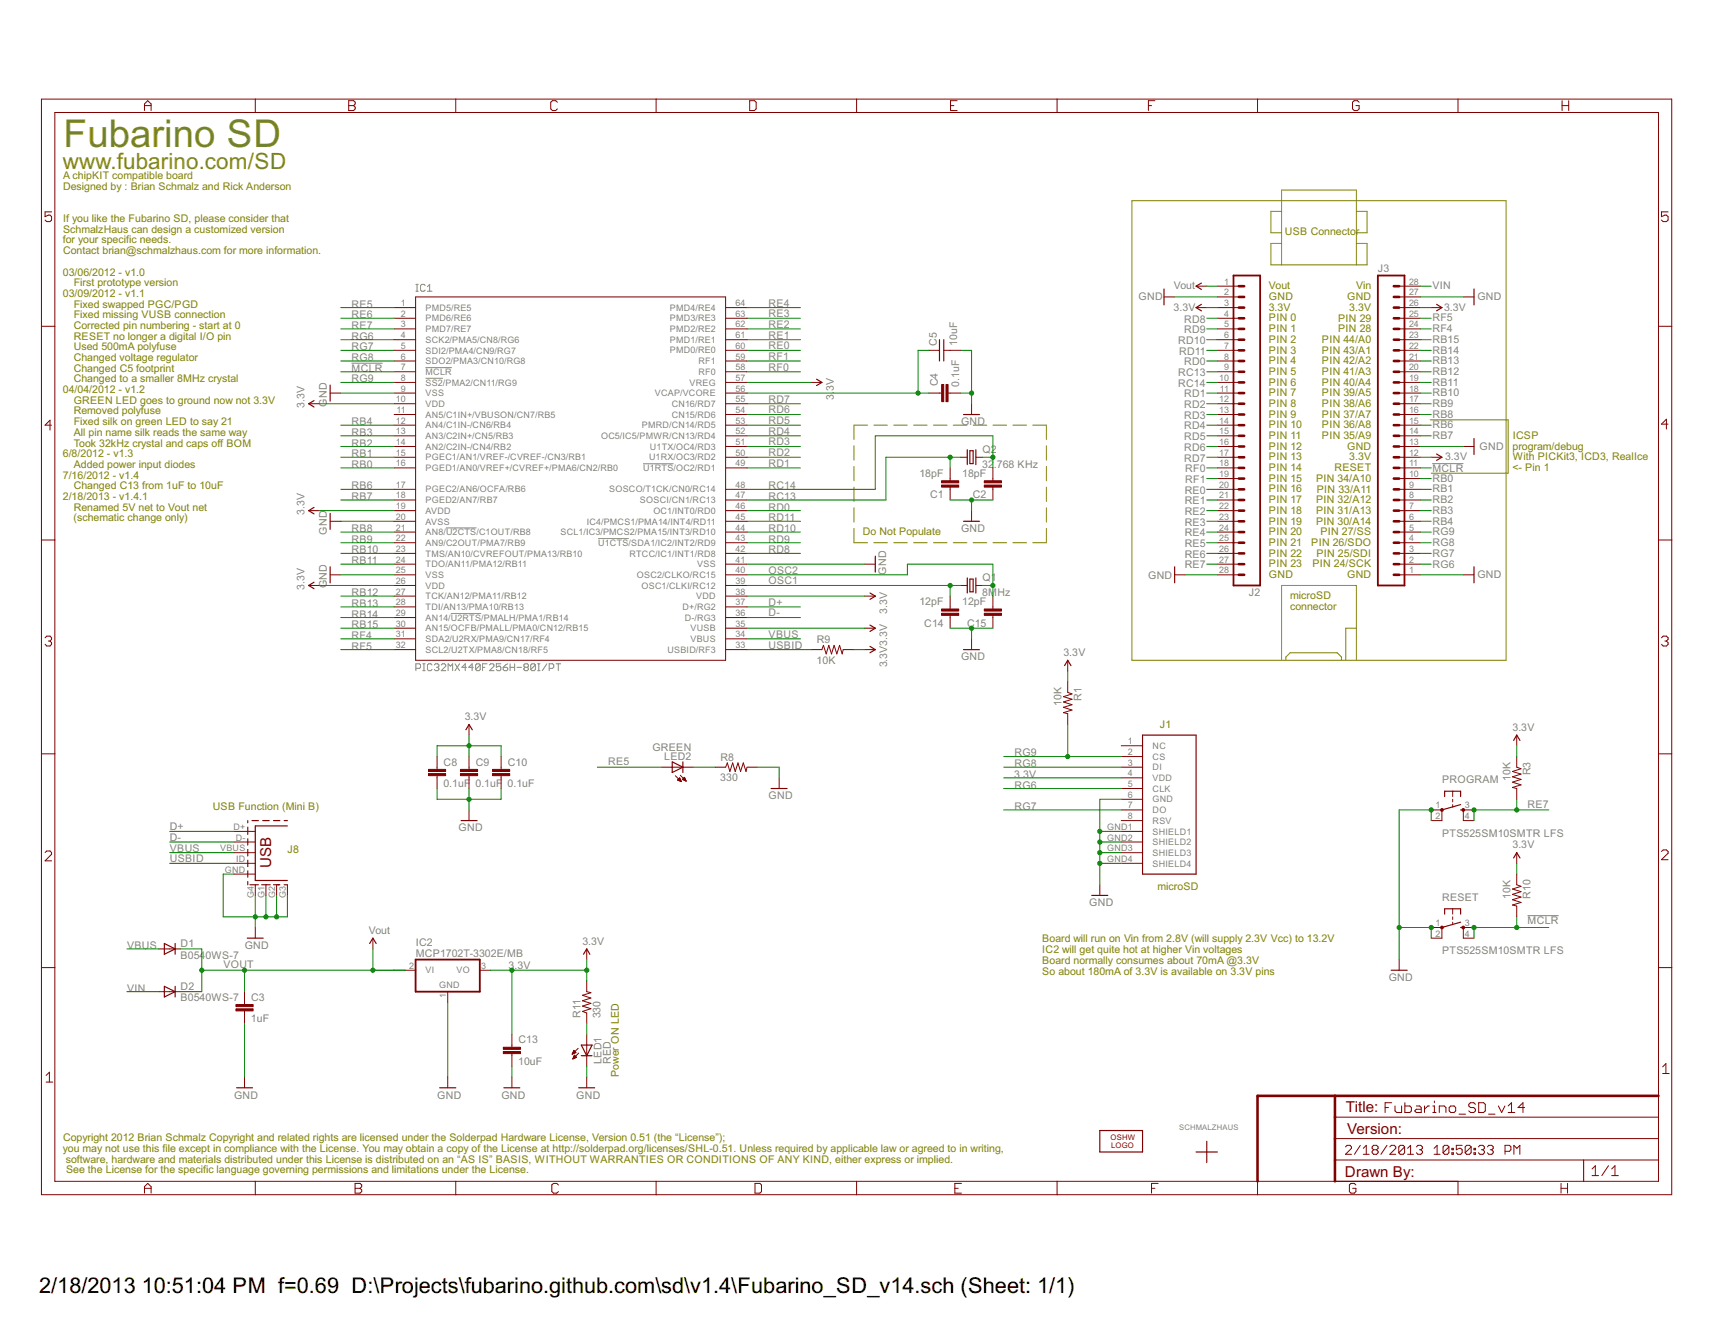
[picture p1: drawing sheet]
<svg xmlns="http://www.w3.org/2000/svg" width="279mm" height="216mm" viewBox="0 0 279 216" stroke-linecap="round" stroke-linejoin="round" font-family="sans-serif">
<g fill="none" stroke="#808000" stroke-width=".16">
<path d="M184.4 32.7h61v74.9h-61zM208.8 34.4h-1.7v3.5h1.7M208.8 39.7h-1.7v3.5h15.6v-3.5h-1.7M221 34.4h1.7v3.5h-1.7M208.8 43.2v-12.2h12.2v12.2M139.1 72.6v2.4M139.1 76v2.3M139.1 79.4v2.3M141.3 69.3h-2.2v2.3M142.4 69.3h2.2M145.6 69.3h2.2M148.8 69.3h2.2"/>
<path d="M152.1 69.3h2.2M155.3 69.3h2.2M158.5 69.3h2.3M161.8 69.3h2.2M165 69.3h2.2M168.3 69.3h2.2v2.3M170.5 72.6v2.4M170.5 76v2.3M170.5 79.4v2.3M233 68.4h12.7v8.7h-12.5M139.1 86.1v2.3h2.2M139.1 82.7v2.4"/>
<path d="M142.4 88.4h2.2M145.6 88.4h2.2M148.8 88.4h2.2M152.1 88.4h2.2M155.3 88.4h2.2M158.5 88.4h2.3M161.8 88.4h2.2M165 88.4h2.2M170.5 82.7v2.4M170.5 86.1v2.3h-2.2M208.8 107.6v-12.2h12.2v12.2M209.5 107.6v-.5l.7-.7h7.6l.7 .7v.5"/>
<path d="M221 102.4h-1.8v5.2"/>
</g>
<g fill="none" stroke="#808080" stroke-width=".16">
<path d="M57.3 59.2h5M67.8 47.5h.3M67.8 46.3h.3M67.9 46.3v1.2M69.3 46.5l-.2-.2h-.4l-.2 .2v.8l.2 .2h.4l.2-.2M69.3 59.9h4.3M69.6 47.5h.8M69.6 46.7l.4-.4v1.2M69.3 61.6h2.9M104.8 75.6h4.9M233.3 75.5h5.1M72.6 86h5"/>
<path d="M73.4 100h5M97.5 87.8h4.9M67.8 108.9h.5l.2-.2v-.3l-.2-.2h-.5v1.1M68.9 108.2h.4M68.9 109.3h.4M69.1 108.2v1.1M70.4 108.4l-.2-.2h-.4l-.2 .2v.7l.2 .2h.4l.2-.2M70.8 108.4l.2-.2h.3l.2 .2v.1l-.2 .2M71.1 108.7h.2M71.3 108.7l.2 .2v.2l-.2 .2h-.3l-.2-.2M71.9 108.4l.2-.2h.3l.2 .2v.1l-.7 .8h.7M73 109.3v-1.1l.4 .3 .3-.3v1.1"/>
<path d="M74.1 108.2l.8 1.1M74.9 108.2l-.8 1.1M76 108.7h-.8l.6-.5v1.1M77.1 108.7h-.7l.5-.5v1.1M78.2 108.4l-.2-.2h-.3l-.2 .2v.7M78.2 108.4v.7l-.2 .2h-.3l-.2-.2M78.2 108.4l-.7 .7M78.6 108.7h.4M79.4 108.2h-.8v1.1M79.7 108.4l.2-.2h.4l.2 .2v.1l-.8 .8h.8M81.6 108.2h-.7v.5l.3-.2h.2l.2 .2v.4l-.2 .2h-.4l-.1-.2M82 108.7h.5l.2 .4-.2 .2h-.3l-.2-.2z"/>
<path d="M82.7 108.2l-.7 .5M83.1 108.7h.7M83.1 108.2v1.1M83.8 108.2v1.1M84.2 108.7h.8M85.5 108.7l-.2-.2v-.1l.2-.2h.4l.2 .2-.2 .3M85.5 108.7l-.2 .2v.2l.2 .2h.4l.2-.2-.2-.4M85.5 108.7h.4M87.2 108.4l-.2-.2h-.3l-.2 .2v.7M87.2 108.4v.7l-.2 .2h-.3l-.2-.2M87.2 108.4l-.7 .7M87.6 108.2h.4"/>
<path d="M87.6 109.3h.4M87.8 108.2v1.1M89.1 108.2l-.8 1.1M89.5 108.9h.5l.2-.2v-.3l-.2-.2h-.5v1.1M90.6 108.2h.7M91 108.2v1.1M248.9 149.2h5"/>
</g>
<g fill="none" stroke="#800000" stroke-width=".19">
<path d="M153.1 55.4v3.4M153.8 55.4v3.4M189.6 47.1v2.6M195.7 49.6l-.8 .5 .8 .6M195.7 46.1l-.8 .5 .8 .6M234 49.6l.9 .5-.9 .6M240.1 47.1v2.6M51.2 65.3l-.9 .5 .9 .5M53.8 62.7v2.7M133 61.8l.9 .5-.9 .5M157 67.5h2.6M157.6 73.3v2.4"/>
<path d="M158 73.4h.5v2.1h-.5zM159 73.3v2.4M234 74l.9 .5-.9 .5M240.1 71.5v2.6M51.2 94.9l-.9 .5 .9 .5M51.2 82.7l-.9 .5 .9 .5M53.8 83.7v2.6M53.8 92.4v2.6M141.7 96.6l.9 .5-.9 .6M142.6 90.6v2.6M157 84.9h2.6M157.6 94.2v2.4"/>
<path d="M158 94.4h.5v2h-.5zM159 94.2v2.4M191.4 92.4v2.6M240.1 92.4v2.6M75.9 118.9l.5-.9 .5 .9M141.7 105.3l.9 .6-.9 .5M141.7 101.9l.9 .5-.9 .5M157 105.9h2.6M173.4 108.5l.5-.9 .6 .9M186.1 119.8h8.8v22.6h-8.8zM40.4 133.7v.4M40.4 134.8v1.2"/>
<path d="M40.4 136.7v1M40.4 138.4v1.1M41.1 133.7h1M42.8 133.7h1.1M44.6 133.7h1M46.3 133.7h.5M46.8 134.6h-5.2v8.9h5.2M75.1 133.7h2.6M109.5 124.1l1.8 .9-1.8 .9zM111.3 124.1v1.8M125.6 128.5h2.6M235.4 129.8v-.9h2.6v.9"/>
<path d="M238 132h.4M238 131.1l-3.1 .9M246.6 139.8l.5-.9 .5 .9M246.6 120.6l.5-.8 .5 .8M26.8 153.7l1.7 .9-1.7 .9zM28.5 153.7v1.8M40.3 152.9h2.6M40.4 140.2v1M40.4 141.9v1M40.4 143.6v.6M40.7 144.2h1.4M42.6 144.2h1.4"/>
<path d="M44.6 144.2h1M46.3 144.2h.5M60.2 153.7l.5-.8 .6 .8M95.1 155.5l.5-.9 .5 .9M177.9 145.9h2.6M226.6 158.1h2.7M235.4 148.9v-.8h2.6v.8M238 151.1h.4M238 150.3l-3.1 .8M26.8 160.7l1.7 .9-1.7 .9zM28.5 160.7v1.8M38.5 177.2h2.6"/>
<path d="M71.6 177.2h2.7M82.1 177.2h2.6M94.3 177.2h2.6M94.7 170.3h1.8l-.9 1.7zM94.7 172h1.8M179.2 184.2h6.9v3.5h-6.9zM194.9 187.7h3.4M196.6 186v3.4"/>
</g>
<g fill="none" stroke="#800000" stroke-width=".16">
<path d="M6.8 16.2h265.6v178.5h-265.6zM8.9 18.3h261.3v174.2h-261.3zM23.5 18v-1.1l.6-.5 .5 .5v1.1M23.5 17.2h1.1M41.6 16.2v2.1M56.8 17.2h.8M56.8 16.4h.8l.3 .3v.2l-.3 .3 .3 .3v.2l-.3 .3h-.8zM74.3 16.2v2.1M90.8 16.7l-.3-.3h-.5l-.3 .3v1l.3 .3h.5l.3-.3M106.9 16.2v2.1M122.1 16.4h.8l.3 .3v1l-.3 .3h-.8zM139.6 16.2v2.1"/>
<path d="M154.9 17.2h.5M155.9 16.4h-1v1.6h1M172.2 16.2v2.1M187.1 17.2h.5M188.2 16.4h-1.1v1.6M204.9 16.2v2.1M221.4 16.7l-.3-.3h-.5l-.3 .3v1l.3 .3h.5l.3-.3v-.5h-.5M237.5 16.2v2.1M254.5 16.4v1.6M254.5 17.2h1.1M255.6 16.4v1.6M8.4 34.5h-1.1v.8l.6-.2h.2l.3 .2v.6l-.3 .2h-.5l-.3-.2"/>
<path d="M271.8 34.5h-1.1v.8l.8-.2 .3 .2v.6l-.3 .2h-.5l-.3-.2M6.8 53.2h2.1M64.2 50.1h3.5M64.2 51.9h3.5M64.2 53.6h3.5M64.2 55.4h3.5M64.2 57.1h3.5M64.2 58.8h3.5M67.7 48.4h50.5v59.2h-50.5zM118.2 50.1h3.5M118.2 51.9h3.5M118.2 53.6h3.5"/>
<path d="M118.2 55.4h3.5M118.2 57.1h3.5M118.2 58.8h3.5M151.3 57.1h1.8M153.8 57.1h2.7M189.6 48.4h1.8M194.9 50.1h1.7M194.9 46.6h1.7M198.3 48.4h3.5M198.3 50.1h3.5M198.3 46.6h3.5M198.3 51.9h3.5"/>
<path d="M198.3 53.6h3.5M198.3 55.4h3.5M198.3 57.1h3.5M198.3 58.8h3.5M227.9 48.4h3.5M227.9 50.1h3.5M227.9 46.6h3.5M227.9 51.9h3.5M227.9 53.6h3.5M227.9 55.4h3.5M227.9 57.1h3.5M227.9 58.8h3.5"/>
<path d="M233.2 50.1h1.7M238.4 48.4h1.7M270.2 53.2h2.2M8.4 69.3h-1.1l.8-.8v1.6M50.3 65.8h1.7M53.8 64.1h1.7M64.2 62.3h3.5M64.2 64.1h3.5M64.2 69.3h3.5M64.2 60.6h3.5M64.2 65.8h3.5M64.2 67.5h3.5"/>
<path d="M64.2 71h3.5M64.2 72.7h3.5M64.2 74.5h3.5M64.2 76.2h3.5M64.2 79.7h3.5M118.2 62.3h3.5M118.2 64.1h3.5M118.2 69.3h3.5M118.2 60.6h3.5M118.2 65.8h3.5M118.2 67.5h3.5M118.2 71h3.5"/>
<path d="M118.2 72.7h3.5M118.2 74.5h3.5M118.2 76.2h3.5M118.2 79.7h3.5M132.1 62.3h1.8M151.3 64.1h2.1M154.5 64.1h2M154.8 76.2v2.1M154.8 79.4v2.1M156.5 74.5h1.1M158.3 65.8v1.7M159 74.5h1"/>
<path d="M161.8 76.2v2.1M161.8 79.4v2.1M198.3 62.3h3.5M198.3 64.1h3.5M198.3 69.3h3.5M198.3 60.6h3.5M198.3 65.8h3.5M198.3 67.5h3.5M198.3 71h3.5M198.3 72.7h3.5M198.3 74.5h3.5M198.3 76.2h3.5"/>
<path d="M198.3 79.7h3.5M198.3 78h3.5M227.9 62.3h3.5M227.9 64.1h3.5M227.9 69.3h3.5M227.9 60.6h3.5M227.9 65.8h3.5M227.9 67.5h3.5M227.9 71h3.5M227.9 72.7h3.5M227.9 74.5h3.5M227.9 76.2h3.5"/>
<path d="M227.9 79.7h3.5M227.9 78h3.5M233.2 74.5h1.7M238.4 72.7h1.7M271.8 69.1h-1.1l.8-.8v1.6M6.8 88h2.1M50.3 95.4h1.7M50.3 83.2h1.7M53.8 84.9h1.7M53.8 93.7h1.7M64.2 91.9h3.5M64.2 97.1h3.5"/>
<path d="M64.2 95.4h3.5M64.2 81.5h3.5M64.2 83.2h3.5M64.2 84.9h3.5M64.2 86.7h3.5M64.2 88.4h3.5M64.2 90.2h3.5M64.2 93.7h3.5M64.2 98.9h3.5M118.2 91.9h3.5M118.2 97.1h3.5M118.2 95.4h3.5"/>
<path d="M118.2 81.5h3.5M118.2 83.2h3.5M118.2 84.9h3.5M118.2 86.7h3.5M118.2 88.4h3.5M118.2 90.2h3.5M118.2 93.7h3.5M118.2 98.9h3.5M140.9 91.9h1.7M140.9 97.1h1.7M154.8 97.1v2.1M156.5 95.4h1.1"/>
<path d="M158.3 83.2v1.7M159 95.4h1M161.8 97.1v2.1M191.4 93.7h1.7M198.3 91.9h3.5M198.3 81.5h3.5M198.3 83.2h3.5M198.3 84.9h3.5M198.3 86.7h3.5M198.3 88.4h3.5M198.3 90.2h3.5M198.3 93.7h3.5"/>
<path d="M227.9 91.9h3.5M227.9 81.5h3.5M227.9 83.2h3.5M227.9 84.9h3.5M227.9 86.7h3.5M227.9 88.4h3.5M227.9 90.2h3.5M227.9 93.7h3.5M238.4 93.7h1.7M270.2 88h2.2M7.3 103.9l.3-.2h.5l.3 .2v.3l-.3 .3M7.9 104.5h.2"/>
<path d="M8.1 104.5l.3 .2v.3l-.3 .3h-.5l-.3-.3M64.2 105.9h3.5M64.2 100.6h3.5M64.2 102.4h3.5M64.2 104.1h3.5M76.4 118v1.8M118.2 105.9h3.5M118.2 100.6h3.5M118.2 102.4h3.5M118.2 104.1h3.5M132.1 105.9h1.8l.3-.7 .4 1.4 .4-1.4 .5 1.4 .4-1.4 .4 1.4 .5-1.4 .4 1.4 .2-.7h1.7M140.9 105.9h1.7"/>
<path d="M140.9 102.4h1.7M154.8 100.3v2.1M158.3 104.1v1.8M161.8 100.3v2.1M173.9 111.1v1.7l.7 .3-1.4 .4 1.4 .4-1.4 .5 1.4 .4-1.4 .5 1.4 .4-1.4 .4 .7 .2v1.7M173.9 107.6v1.7M247.1 119.8v1.7M270.7 103.9l.3-.2h.5l.3 .2v.3l-.3 .3M271.2 104.5h.3M271.5 104.5l.3 .2v.3l-.3 .3h-.5l-.3-.3M6.8 122.8h2.1M7.3 138.9l.3-.2h.5l.3 .2v.3l-1.1 1.1h1.1"/>
<path d="M38.1 135.5h3.5M38.1 137.2h3.5M38.1 138.9h3.5M71.2 123.3v2M71.2 126.4v2.1M76.4 123.3v2M76.4 126.4v2.1M76.4 132v1.7M81.6 123.3v2M81.6 126.4v2.1M107.8 125h5.2M110 126.4l1 1"/>
<path d="M110.4 127.1h.5M110.5 127h.3M110.5 127.2h.4M110.5 126.9h.3M110.6 126.9h.2M110.7 126.8h.1M110.7 127.2h.2M110.7 126.7l.3 .7-.6-.3zM110.8 126.3l1 1M110.9 127.3h.1M111.2 127l.3-.3 .3 .6zM111.2 127h.5"/>
<path d="M111.2 126.9h.4M111.3 126.9h.3M111.4 127.1h.3M111.4 126.8h.2M111.4 126.7h.1M111.5 127.2h.2M111.7 127.2h.1M116.5 125h1.7l.3-.7 .4 1.4 .5-1.4 .4 1.4 .4-1.4 .4 1.4 .5-1.4 .4 1.4 .2-.7h1.7M126.9 126.7v1.8M182.7 125h3.4M182.7 132h3.4M182.7 133.7h3.4"/>
<path d="M182.7 135.5h3.4M182.7 137.2h3.4M182.7 138.9h3.4M182.7 121.5h3.4M182.7 123.3h3.4M182.7 126.7h3.4M182.7 128.5h3.4M182.7 130.2h3.4M233.2 132h1.7v1.7h-1.7M236.7 128.9v.9M236.7 130.2v.5M236.7 131.1v.4"/>
<path d="M240.1 132h-1.7v1.7h1.7M247.1 123.3v1.7l.7 .3-1.4 .4 1.4 .4-1.4 .5 1.4 .4-1.4 .4 1.4 .5-1.4 .4 .7 .2v1.7M247.1 138.9v1.8M270.2 122.8h2.2M270.7 138.7l.3-.2h.5l.3 .2v.3l-1.1 1.1h1.1M6.8 157.7h2.1M25.9 154.6h3.5M38.1 142.4h3.5M38.1 140.7h3.5M41.6 144.2v1.7M41.6 151.1v1.8M43.3 144.2v1.7"/>
<path d="M45.1 144.2v1.7M46.8 144.2v1.7M60.7 152.9v1.7M64.2 158.1h3.5M78.2 158.1h1.7M95.6 159.8v1.8l.7 .2-1.4 .4 1.4 .4-1.4 .5 1.4 .4-1.4 .4 1.4 .5-1.4 .4 .7 .3v1.7M95.6 154.6v1.8M179.2 144.2v1.7M182.7 140.7h3.4M227.9 156.4v1.7M233.2 151.1h1.7v1.8h-1.7M236.7 148.1v.8"/>
<path d="M236.7 149.4v.4M236.7 150.3v.4M240.1 151.1h-1.7v1.8h1.7M247.1 142.4v1.8l.7 .2-1.4 .5 1.4 .4-1.4 .4 1.4 .5-1.4 .4 1.4 .4-1.4 .5 .7 .1v1.8M270.2 157.7h2.2M7.5 175.2l.5-.5v1.6M7.5 176.3h1.1M25.9 161.6h3.5M39.8 161.6v2.1M39.8 164.7v2.1M39.8 175.5v1.7M72.9 161.6v1.7"/>
<path d="M72.9 175.5v1.7M83.4 168.6v2M83.4 171.7v2.1M83.4 175.5v1.7M93.2 171.7h.1M93.3 171.7h.1M93.3 171.6h.3M93.3 171.5h.5M93.3 172.5h.2M93.4 171.5h.4M93.4 172.4h.2M93.4 171.4h.3"/>
<path d="M93.4 172.3h.4M93.4 171.3h.2M93.4 172.3h.5M93.5 171.2h.1M93.5 172.2h.3M93.5 171.2l.3 .3-.6 .3zM93.5 172.1h.2M93.5 172h.2M93.6 172h.1M93.6 171.9l.3 .4-.6 .3zM94.2 170.8l-1 1M94.3 171.6l-1 1"/>
<path d="M95.6 168.6v5.2M95.6 175.5v1.7M226.7 179.7h-1v1.6M228.9 179.7v1.6h.8l.2-.3v-.5l-.2-.3h-.8M233.7 179.4v.3M240.4 179.9l-.3-.2h-.5l-.3 .2v.3l.3 .3h.5l.3 .2v.3l-.3 .3h-.5l-.3-.3M240.9 179.7h.8l.3 .2v1.1l-.3 .3h-.8zM270.9 173.8l.5-.5v1.6M270.9 174.9h1M23.5 194.4v-1l.6-.6 .5 .6v1M23.5 193.6h1.1M41.6 192.5v2.2"/>
<path d="M57.8 193.6h.9M57.8 192.8h.9l.2 .3v.3l-.2 .2 .2 .3v.3l-.2 .2h-.9zM74.3 192.5v2.2M91 193.1l-.3-.3h-.5l-.3 .3v1.1l.3 .2h.5l.3-.2M106.9 192.5v2.2M123 192.8h.8l.3 .3v1.1l-.3 .2h-.8zM139.6 192.5v2.2M155.6 193.6h.5M156.6 192.8h-1v1.6h1M172.2 192.5v2.2M187.6 193.6h.6M188.7 192.8h-1.1v1.6"/>
<path d="M204.9 192.5v2.2M217.5 189h52.7M217.5 185.5h52.7M217.5 182h52.7M219.2 186.9l.3-.3h.4l.3 .3v.2l-1 1h1M220.9 193.1l-.3-.3h-.5l-.3 .3v1.1l.3 .2h.5l.3-.2v-.6h-.5M221.6 186.6l-.9 1.5M222.1 188.1h1M222.1 187.1l.5-.5v1.5M223.8 187.3l-.3 .3v.2l.3 .3h.5l.2-.3v-.2l-.2-.3M223.8 187.3l-.3-.2v-.2l.3-.3h.5l.2 .3v.2l-.2 .2M223.8 187.3h.5"/>
<path d="M225.7 180.5h.5M226 186.6l-1 1.5M226.4 186.9l.3-.3h.5l.2 .3v.2l-1 1h1M227.3 180.2v.8l.2 .3h.8v-1.1M228.8 186.9v.9l-.2 .3h-.5l-.2-.3M228.8 186.9l-.2-.3h-.5l-.2 .3v.9M228.8 186.9l-.9 .9M229.3 188.1h1M229.3 187.1l.5-.5v1.5M230.7 180.2h.6l.2 .3v.8h-.8l-.2-.3 .2-.3h.8M230.8 186.9l.2-.3h.5l.2 .3v.2l-.2 .2M231.2 187.3h.3"/>
<path d="M231.5 187.3l.2 .3v.2l-.2 .3h-.5l-.2-.3M232.1 180.2v1.1M232.9 180.2h-.3l-.5 .5M233.4 181.3h.6M233.4 180.2h.3v1.1M233.6 188.1h1M233.6 187.1l.5-.5v1.5M234.5 181.3v-1.1h.8l.3 .3v.8M236.1 186.9v.9l-.3 .3h-.5l-.2-.3M236.1 186.9l-.3-.3h-.5l-.2 .3v.9M236.1 186.9l-1 .9M236.1 180.5l.2-.3h.6l.3 .3v.5l-.3 .3h-.6l-.2-.3z"/>
<path d="M236.5 187.8h.3v.3h-.3zM236.5 187.1h.3v.2h-.3zM237.5 192.5v2.2M237.7 181.5h1.1M238.2 186.6h-.9v.7l.4-.2h.3l.2 .2v.5l-.2 .3h-.5l-.2-.3M239.7 186.9v.9l-.3 .3h-.5l-.2-.3M239.7 186.9l-.3-.3h-.5l-.2 .3v.9M239.7 186.9l-1 .9M240.1 187.1h.3v.2h-.3zM240.1 187.8h.3v.3h-.3zM240.9 186.9l.2-.3h.5l.2 .3v.2l-.2 .2M241.3 187.3h.3"/>
<path d="M241.6 187.3l.2 .3v.2l-.2 .3h-.5l-.2-.3M242.3 186.9l.2-.3h.5l.3 .3v.2l-.3 .2M242.5 181.5h1.1M242.8 187.3h.2M243 187.3l.3 .3v.2l-.3 .3h-.5l-.2-.3M244.1 180.2l.5 1.1 .6-1.1M245.2 187.6h.7l.2-.3v-.4l-.2-.3h-.7v1.5M245.7 181.3h1.1M245.7 180.2l.6-.5v1.6M246.6 188.1v-1.5l.5 .5 .5-.5v1.5M248.4 180.5h-1.1l.8-.8v1.6M254.3 193.6h1.1"/>
<path d="M254.3 192.8v1.6M255.4 192.8v1.6M258 189v3.5M259.4 190.5l.5-.6v1.7M259.4 191.6h1M262 189.9l-1 1.7M262.6 191.6h1.1M262.6 190.5l.5-.6v1.7"/>
</g>
<g fill="#800000" stroke="#800000" stroke-width=".16">
<path d="M154.1 62.7h.4v2.7h-.4z"/>
<path d="M153.4 62.7h.4v2.7h-.4z"/>
<path d="M69.8 126h2.8v.4h-2.8z"/>
<path d="M69.8 125.4h2.8v.3h-2.8z"/>
<path d="M75 126h2.8v.4h-2.8z"/>
<path d="M75 125.4h2.8v.3h-2.8z"/>
<path d="M80.2 126h2.8v.4h-2.8z"/>
<path d="M80.2 125.4h2.8v.3h-2.8z"/>
<path d="M82 171.3h2.8v.4h-2.8z"/>
<path d="M82 170.6h2.8v.4h-2.8z"/>
<path d="M38.4 164.4h2.8v.3h-2.8z"/>
<path d="M38.4 163.7h2.8v.3h-2.8z"/>
<path d="M153.4 99.2h2.8v.4h-2.8z"/>
<path d="M153.4 99.9h2.8v.4h-2.8z"/>
<path d="M160.4 99.2h2.8v.4h-2.8z"/>
<path d="M160.4 99.9h2.8v.4h-2.8z"/>
<path d="M153.4 78.3h2.8v.4h-2.8z"/>
<path d="M153.4 79h2.8v.4h-2.8z"/>
<path d="M160.4 78.3h2.8v.4h-2.8z"/>
<path d="M160.4 79h2.8v.4h-2.8z"/>
</g>
<g fill="#800000" stroke="#800000" stroke-width=".16">
<path d="M238.2 131.8h.3l.1 .2-.1 .1h-.3z" fill-rule="evenodd"/>
<path d="M238.2 151h.3l.1 .1-.1 .2h-.3z" fill-rule="evenodd"/>
<circle cx="234.9" cy="132" r=".23"/>
<circle cx="234.9" cy="151.1" r=".23"/>
</g>
<g fill="none" stroke="#800000" stroke-width=".42">
<path d="M201.8 58.8h.9M201.8 57.1h.9M201.8 55.4h.9M201.8 53.6h.9M201.8 51.9h.9M201.8 50.1h.9M201.8 48.4h.9M201.8 46.6h.9M227.1 58.8h.8M227.1 57.1h.8M227.1 55.4h.8M227.1 53.6h.8"/>
<path d="M227.1 51.9h.8M227.1 50.1h.8M227.1 48.4h.8M227.1 46.6h.8M201.8 79.7h.9M201.8 78h.9M201.8 76.2h.9M201.8 74.5h.9M201.8 72.7h.9M201.8 71h.9M201.8 69.3h.9M201.8 67.5h.9"/>
<path d="M201.8 65.8h.9M201.8 64.1h.9M201.8 62.3h.9M201.8 60.6h.9M227.1 79.7h.8M227.1 78h.8M227.1 76.2h.8M227.1 74.5h.8M227.1 72.7h.8M227.1 71h.8M227.1 69.3h.8M227.1 67.5h.8"/>
<path d="M227.1 65.8h.8M227.1 64.1h.8M227.1 62.3h.8M227.1 60.6h.8M201.8 90.2h.9M201.8 91.9h.9M201.8 93.7h.9M201.8 86.7h.9M201.8 88.4h.9M201.8 84.9h.9M201.8 83.2h.9M201.8 81.5h.9"/>
<path d="M227.1 90.2h.8M227.1 91.9h.8M227.1 93.7h.8M227.1 86.7h.8M227.1 88.4h.8M227.1 84.9h.8M227.1 83.2h.8M227.1 81.5h.8M217.5 178.6v13.9M270.2 178.6h-65.3v13.9"/>
</g>
<path d="M201 44.9h4.3v50.5h-4.3zM224.5 44.9h4.3v50.5h-4.3zM67.7 156.4h10.5v5.2h-10.5z" fill="none" stroke="#800000" stroke-width=".3"/>
<g fill="none" stroke="#008000" stroke-width=".16">
<path d="M55.5 57.1h8.7M55.5 50.1h8.7M55.5 53.6h8.7M55.5 58.8h8.7M55.5 55.4h8.7M55.5 51.9h8.7M121.7 57.1h8.7M121.7 50.1h8.7M121.7 53.6h8.7M121.7 58.8h8.7M121.7 55.4h8.7M121.7 51.9h8.7"/>
<path d="M151.3 57.1h-1.7v7M156.5 57.1h1.8v8.7M191.4 48.4h6.9M196.6 57.1h1.7M196.6 50.1h1.7M196.6 46.6h1.7M196.6 53.6h1.7M196.6 58.8h1.7M196.6 55.4h1.7M196.6 51.9h1.7M231.4 57.1h1.8M231.4 48.4h7"/>
<path d="M231.4 50.1h1.8M231.4 46.6h1.8M231.4 53.6h1.8M231.4 58.8h1.8M231.4 55.4h1.8M231.4 51.9h1.8M52 65.8h12.2M55.5 64.1h8.7M55.5 72.7h8.7M55.5 62.3h8.7M55.5 74.5h8.7M55.5 60.6h8.7"/>
<path d="M55.5 79.7h8.7M55.5 71h8.7M55.5 76.2h8.7M55.5 69.3h8.7M121.7 64.1h29.6M121.7 72.7h8.7M121.7 62.3h10.4M121.7 65.8h8.7M121.7 74.5h8.7M121.7 67.5h8.7M121.7 60.6h8.7M121.7 71h8.7"/>
<path d="M121.7 76.2h8.7M121.7 69.3h8.7M154.8 74.5v1.7M156.5 64.1h1.8M156.5 74.5h-12.2v7h-22.6M160 74.5h1.8M161.8 76.2v-5.2h-19.2v8.7h-20.9M196.6 64.1h1.7M196.6 72.7h1.7M196.6 62.3h1.7M196.6 65.8h1.7M196.6 74.5h1.7"/>
<path d="M196.6 67.5h1.7M196.6 60.6h1.7M196.6 79.7h1.7M196.6 71h1.7M196.6 76.2h1.7M196.6 69.3h1.7M196.6 78h1.7M231.4 64.1h1.8M231.4 72.7h7M231.4 62.3h1.8M231.4 65.8h1.8M231.4 74.5h1.8"/>
<path d="M231.4 67.5h1.8M231.4 60.6h1.8M231.4 79.7h1.8M231.4 71h1.8M231.4 76.2h1.8M231.4 69.3h1.8M231.4 78h1.8M52 95.4h12.2M52 83.2h12.2M55.5 91.9h8.7M55.5 84.9h8.7M55.5 93.7h8.7"/>
<path d="M55.5 81.5h8.7M55.5 97.1h8.7M55.5 98.9h8.7M55.5 86.7h8.7M55.5 88.4h8.7M55.5 90.2h8.7M121.7 91.9h19.2M121.7 93.7h26.1v-1.8h14v5.2M121.7 84.9h8.7M121.7 97.1h19.2M121.7 95.4h34.8M121.7 83.2h8.7"/>
<path d="M121.7 98.9h8.7M121.7 86.7h8.7M121.7 88.4h8.7M121.7 90.2h8.7M154.8 81.5h7M154.8 95.4v1.7M158.3 81.5v1.7M160 95.4h1.8M193.1 93.7h5.2M196.6 91.9h1.7M196.6 84.9h1.7M196.6 81.5h1.7"/>
<path d="M196.6 83.2h1.7M196.6 86.7h1.7M196.6 88.4h1.7M196.6 90.2h1.7M231.4 91.9h1.8M231.4 84.9h1.8M231.4 93.7h7M231.4 81.5h1.8M231.4 83.2h1.8M231.4 86.7h1.8M231.4 88.4h1.8M231.4 90.2h1.8"/>
<path d="M55.5 102.4h8.7M55.5 105.9h8.7M55.5 100.6h8.7M55.5 104.1h8.7M76.4 119.8v3.5M121.7 102.4h19.2M121.7 105.9h10.4M121.7 100.6h8.7M121.7 104.1h8.7M139.1 105.9h1.8M154.8 102.4h7M158.3 102.4v1.7"/>
<path d="M173.9 109.3v1.8M173.9 118v5.3M27.6 135.5h10.5M27.6 137.2h10.5M27.6 138.9h10.5M71.2 128.5v1.7h10.4v-1.7M71.2 123.3v-1.8h10.4v1.8M76.4 128.5v3.5M97.3 125h10.5M113 125h3.5M123.4 125h3.5v1.7M163.5 132h19.2"/>
<path d="M163.5 125h19.2M163.5 126.7h19.2M163.5 128.5h19.2M163.5 123.3h19.2M179.2 135.5h3.5M179.2 137.2h3.5M179.2 138.9h3.5M182.7 130.2h-3.5v14M233.2 133.7v-1.7h-5.3v24.4M247.1 121.5v1.8M247.1 130.2v1.8M252.3 132h-12.2v1.7"/>
<path d="M20.7 154.6h5.2M27.6 140.7h10.5M29.4 154.6h3.5v7h-3.5M32.9 158.1h33.1M38.1 142.4h-1.7v7h10.4v-3.5M39.8 158.1v3.5M41.6 145.9v5.2M43.3 145.9v3.5M45.1 145.9v3.5M60.7 154.6v3.5M79.9 158.1h15.7M83.4 158.1v10.5"/>
<path d="M95.6 156.4v3.4M179.2 140.7h3.5M227.9 151.1h5.3v1.8M247.1 140.7v1.7M247.1 149.4v1.7M252.3 151.1h-12.2v1.8M20.7 161.6h5.2M39.8 166.8v8.7M72.9 163.3v12.2M83.4 173.8v1.7M95.6 166.8v1.8M95.6 173.8v1.7"/>
</g>
<g fill="#008000" stroke="#008000" stroke-width=".16">
<circle cx="158.3" cy="64.1" r=".34"/>
<circle cx="227.9" cy="151.1" r=".34"/>
<circle cx="233.2" cy="132" r=".34"/>
<circle cx="233.2" cy="151.1" r=".34"/>
<circle cx="41.6" cy="149.4" r=".34"/>
<circle cx="43.3" cy="149.4" r=".34"/>
<circle cx="45.1" cy="149.4" r=".34"/>
<circle cx="158.3" cy="102.4" r=".34"/>
<circle cx="179.2" cy="137.2" r=".34"/>
<circle cx="179.2" cy="138.9" r=".34"/>
<circle cx="179.2" cy="140.7" r=".34"/>
<circle cx="179.2" cy="135.5" r=".34"/>
<circle cx="158.3" cy="81.5" r=".34"/>
<circle cx="76.4" cy="130.2" r=".34"/>
<circle cx="76.4" cy="121.5" r=".34"/>
<circle cx="95.6" cy="158.1" r=".34"/>
<circle cx="83.4" cy="158.1" r=".34"/>
<circle cx="149.6" cy="64.1" r=".34"/>
<circle cx="161.8" cy="95.4" r=".34"/>
<circle cx="154.8" cy="95.4" r=".34"/>
<circle cx="60.7" cy="158.1" r=".34"/>
<circle cx="39.8" cy="158.1" r=".34"/>
<circle cx="32.9" cy="158.1" r=".34"/>
<circle cx="240.1" cy="132" r=".34"/>
<circle cx="247.1" cy="132" r=".34"/>
<circle cx="154.8" cy="74.5" r=".34"/>
<circle cx="161.8" cy="74.5" r=".34"/>
<circle cx="247.1" cy="151.1" r=".34"/>
<circle cx="240.1" cy="151.1" r=".34"/>
<circle cx="173.9" cy="123.3" r=".34"/>
</g>
<text font-size="7" fill="#808000" x="10.3" y="24">Fubarino SD</text>
<text font-size="4.1" fill="#808000" x="10.2" y="27.5">www.fubarino.com/SD</text>
<g font-size="4">
<text x="6.4" y="210.7">2/18/2013</text>
<text x="23.1" y="210.7">10:51:04 PM f=0.69 D:\Projects\fubarino.github.com\sd\v1.4\Fubarino_SD_v14.sch (Sheet: 1/1)</text>
</g>
<g font-size="2.8" fill="#800000">
<text x="44.2" y="141.5" transform="rotate(-90 44.2 141.5)">USB</text>
<text x="219.3" y="181.3">Title:</text>
<text x="219.5" y="184.7">Version:</text>
<text x="219.1" y="191.7">Drawn By:</text>
</g>
<g font-size="1.9" fill="#808000">
<text x="10.3" y="29.2">A chipKIT compatible board</text>
<text x="10.3" y="31">Designed by : Brian Schmalz and Rick Anderson</text>
<text x="10.2" y="39.7">for your specific needs.</text>
<text x="10.3" y="36.2">If you like the Fubarino SD, please consider that</text>
<text x="10.3" y="37.9">SchmalzHaus can design a customized version</text>
<text x="10.3" y="41.4">Contact brian@schmalzhaus.com for more information.</text>
<text x="209.3" y="38.3">USB Connector</text>
<text x="10.2" y="44.9">03/06/2012 - v1.0</text>
<text x="12" y="46.6">First prototype version</text>
<text x="206.7" y="47.2">Vout</text>
<text x="221" y="47.2">Vin</text>
<text x="10.2" y="48.4">03/09/2012 - v1.1</text>
<text x="12" y="50.1">Fixed swapped PGC/PGD</text>
<text x="12" y="51.9">Fixed missing VUSB connection</text>
<text x="12" y="53.6">Corrected pin numbering - start at 0</text>
<text x="206.7" y="50.6">3.3V</text>
<text x="206.7" y="52.4">PIN 0</text>
<text x="206.7" y="48.9">GND</text>
<text x="218" y="52.4">PIN 29</text>
<text x="219.5" y="48.9">GND</text>
<text x="219.8" y="50.7">3.3V</text>
<text x="12" y="55.3">RESET no longer a digital I/O pin</text>
<text x="12" y="57.1">Used 500mA polyfuse</text>
<text x="12" y="58.8">Changed voltage regulator</text>
<text x="206.7" y="54.1">PIN 1</text>
<text x="206.7" y="55.9">PIN 2</text>
<text x="206.7" y="57.6">PIN 3</text>
<text x="206.7" y="59.3">PIN 4</text>
<text x="215.4" y="59.4">PIN 42/A2</text>
<text x="215.4" y="57.6">PIN 43/A1</text>
<text x="215.4" y="55.9">PIN 44/A0</text>
<text x="218" y="54.1">PIN 28</text>
<text x="10.2" y="64.1">04/04/2012 - v1.2</text>
<text x="12" y="60.6">Changed C5 footprint</text>
<text x="12" y="62.3">Changed to a smaller 8MHz crystal</text>
<text x="12" y="65.8">GREEN LED goes to ground now not 3.3V</text>
<text x="206.7" y="61.1">PIN 5</text>
<text x="206.7" y="62.8">PIN 6</text>
<text x="206.7" y="64.6">PIN 7</text>
<text x="215.4" y="64.6">PIN 39/A5</text>
<text x="215.4" y="62.8">PIN 40/A4</text>
<text x="215.4" y="61.1">PIN 41/A3</text>
<text x="12" y="67.5">Removed polyfuse</text>
<text x="12" y="69.3">Fixed silk on green LED to say 21</text>
<text x="12" y="71">All pin name silk reads the same way</text>
<text x="206.7" y="66.3">PIN 8</text>
<text x="206.7" y="68.1">PIN 9</text>
<text x="206.7" y="69.8">PIN 10</text>
<text x="206.7" y="71.5">PIN 11</text>
<text x="215.4" y="71.5">PIN 35/A9</text>
<text x="215.4" y="69.8">PIN 36/A8</text>
<text x="215.4" y="68.1">PIN 37/A7</text>
<text x="215.4" y="66.3">PIN 38/A6</text>
<text x="246.4" y="71.5">ICSP</text>
<text x="10.2" y="74.5">6/8/2012 - v1.3</text>
<text x="10.2" y="78">7/16/2012 - v1.4</text>
<text x="12" y="72.8">Took 32kHz crystal and caps off BOM</text>
<text x="12" y="76.2">Added power input diodes</text>
<text x="206.7" y="73.3">PIN 12</text>
<text x="206.7" y="75">PIN 13</text>
<text x="206.7" y="76.8">PIN 14</text>
<text x="217.4" y="76.8">RESET</text>
<text x="219.5" y="73.3">GND</text>
<text x="219.8" y="75">3.3V</text>
<text x="246.4" y="73.3">program/debug</text>
<text x="246.4" y="76.8">&lt;- Pin 1</text>
<text x="246.4" y="75">With PICKit3, ICD3, RealIce</text>
<text x="10.2" y="81.5">2/18/2013 - v1.4.1</text>
<text x="12" y="79.7">Changed C13 from 1uF to 10uF</text>
<text x="12" y="83.2">Renamed 5V net to Vout net</text>
<text x="206.7" y="78.5">PIN 15</text>
<text x="206.7" y="80.2">PIN 16</text>
<text x="206.7" y="82">PIN 17</text>
<text x="206.7" y="83.7">PIN 18</text>
<text x="214.4" y="83.7">PIN 31/A13</text>
<text x="214.4" y="82">PIN 32/A12</text>
<text x="214.4" y="78.5">PIN 34/A10</text>
<text x="214.5" y="80.3">PIN 33/A11</text>
<text x="12" y="85">(schematic change only)</text>
<text x="140.5" y="87.2">Do Not Populate</text>
<text x="206.7" y="85.5">PIN 19</text>
<text x="206.7" y="87.2">PIN 20</text>
<text x="206.7" y="89">PIN 21</text>
<text x="213.6" y="89">PIN 26/SDO</text>
<text x="214.4" y="85.5">PIN 30/A14</text>
<text x="215.1" y="87.2">PIN 27/SS</text>
<text x="206.7" y="90.7">PIN 22</text>
<text x="206.7" y="92.4">PIN 23</text>
<text x="206.7" y="94.2">GND</text>
<text x="213.8" y="92.4">PIN 24/SCK</text>
<text x="214.5" y="90.7">PIN 25/SDI</text>
<text x="219.5" y="94.2">GND</text>
<text x="210.2" y="97.7">microSD</text>
<text x="210.2" y="99.4">connector</text>
<text x="189" y="118.6">J1</text>
<text x="34.6" y="132">USB Function (Mini B)</text>
<text x="46.8" y="138.9">J8</text>
<text x="188.6" y="145">microSD</text>
<text x="169.8" y="153.6">Board will run on Vin from 2.8V (will supply 2.3V Vcc) to 13.2V</text>
<text x="169.8" y="155.3">IC2 will get quite hot at higher Vin voltages</text>
<text x="169.8" y="157.1">Board normally consumes about 70mA @3.3V</text>
<text x="169.8" y="158.8">So about 180mA of 3.3V is available on 3.3V pins</text>
<text x="100.8" y="175.5" transform="rotate(-90 100.8 175.5)">Power ON LED</text>
<text x="10.3" y="186">Copyright 2012 Brian Schmalz Copyright and related rights are licensed under the Solderpad Hardware License, Version 0.51 (the “License”);</text>
<text x="10.2" y="187.7">you may not use this file except in compliance with the License. You may obtain a copy of the License at http://solderpad.org/licenses/SHL-0.51. Unless required by applicable law or agreed to in writing,</text>
<text x="10.7" y="189.4">software, hardware and materials distributed under this License is distributed on an “AS IS” BASIS, WITHOUT WARRANTIES OR CONDITIONS OF ANY KIND, either express or implied.</text>
<text x="10.8" y="191.2">See the License for the specific language governing permissions and limitations under the License.</text>
</g>
<g font-size="1.9" fill="#808080">
<text x="191.2" y="47.2">Vout</text>
<text x="224.5" y="44.4">J3</text>
<text x="233.4" y="47.2">VIN</text>
<text x="57.3" y="53.6">RE7</text>
<text x="57.3" y="50.1">RE5</text>
<text x="57.3" y="51.9">RE6</text>
<text x="125.2" y="51.7">RE3</text>
<text x="125.2" y="49.9">RE4</text>
<text x="125.2" y="53.4">RE2</text>
<text x="185.5" y="48.9">GND</text>
<text x="191.2" y="50.6">3.3V</text>
<text x="192.9" y="52.6">RD8</text>
<text x="233.4" y="52.4">RF5</text>
<text x="235.3" y="50.6">3.3V</text>
<text x="240.7" y="48.9">GND</text>
<text x="57.3" y="55.3">RG6</text>
<text x="57.3" y="57.1">RG7</text>
<text x="57.3" y="58.8">RG8</text>
<text x="125.2" y="58.7">RF1</text>
<text x="125.2" y="56.9">RE0</text>
<text x="125.2" y="55.2">RE1</text>
<text x="152.6" y="56.4" transform="rotate(-90 152.6 56.4)">C5</text>
<text x="155.9" y="56.4" transform="rotate(-90 155.9 56.4)">10uF</text>
<text x="192" y="56">RD10</text>
<text x="192.1" y="57.8">RD11</text>
<text x="192.9" y="54.3">RD9</text>
<text x="192.9" y="59.5">RD0</text>
<text x="233.4" y="59.3">RB13</text>
<text x="233.4" y="57.6">RB14</text>
<text x="233.4" y="55.9">RB15</text>
<text x="233.4" y="54.1">RF4</text>
<text x="57.3" y="60.6">MCLR</text>
<text x="57.3" y="62.3">RG9</text>
<text x="125.2" y="65.6">RD7</text>
<text x="125.2" y="60.4">RF0</text>
<text x="135.8" y="65.2" transform="rotate(-90 135.8 65.2)">3.</text>
<text x="135.8" y="63.8" transform="rotate(-90 135.8 63.8)">3V</text>
<text x="152.8" y="63" transform="rotate(-90 152.8 63)">C4</text>
<text x="156.3" y="63" transform="rotate(-90 156.3 63)">0.1uF</text>
<text x="192" y="61.3">RC13</text>
<text x="192" y="63">RC14</text>
<text x="192.9" y="64.8">RD1</text>
<text x="233.4" y="64.6">RB10</text>
<text x="233.4" y="62.8">RB11</text>
<text x="233.4" y="61.1">RB12</text>
<text x="49.6" y="66.5" transform="rotate(-90 49.6 66.5)">3.3V</text>
<text x="53.3" y="66.3" transform="rotate(-90 53.3 66.3)">GND</text>
<text x="57.3" y="69.3">RB4</text>
<text x="57.3" y="71">RB3</text>
<text x="125.2" y="70.8">RD4</text>
<text x="125.2" y="69.1">RD5</text>
<text x="125.2" y="67.4">RD6</text>
<text x="156.6" y="69.3">GND</text>
<text x="192.9" y="66.5">RD2</text>
<text x="192.9" y="68.2">RD3</text>
<text x="192.9" y="70">RD4</text>
<text x="192.9" y="71.7">RD5</text>
<text x="233.4" y="68.1">RB8</text>
<text x="233.4" y="66.3">RB9</text>
<text x="233.4" y="69.8">RB6</text>
<text x="233.4" y="71.5">RB7</text>
<text x="57.3" y="72.8">RB2</text>
<text x="57.3" y="74.5">RB1</text>
<text x="57.3" y="76.2">RB0</text>
<text x="125.2" y="76.1">RD1</text>
<text x="125.2" y="74.3">RD2</text>
<text x="125.2" y="72.6">RD3</text>
<text x="149.8" y="77.7">18pF</text>
<text x="156.8" y="77.7">18pF</text>
<text x="160" y="76.2">32.768 KHz</text>
<text x="160.1" y="73.8">Q2</text>
<text x="192.9" y="73.5">RD6</text>
<text x="192.9" y="75.2">RD7</text>
<text x="193.1" y="76.9">RF0</text>
<text x="233.4" y="76.9">MCLR</text>
<text x="235.4" y="75">3.3V</text>
<text x="241" y="73.3">GND</text>
<text x="49.6" y="83.9" transform="rotate(-90 49.6 83.9)">3.3V</text>
<text x="57.3" y="79.7">RB6</text>
<text x="57.3" y="81.5">RB7</text>
<text x="125.2" y="83.2">RD0</text>
<text x="125.2" y="81.5">RC13</text>
<text x="125.2" y="79.7">RC14</text>
<text x="151.5" y="81.2">C1</text>
<text x="158.5" y="81.2">C2</text>
<text x="193" y="80.4">RE0</text>
<text x="193" y="82.2">RE1</text>
<text x="193" y="83.9">RE2</text>
<text x="193.1" y="78.7">RF1</text>
<text x="233.4" y="83.7">RB3</text>
<text x="233.4" y="82">RB2</text>
<text x="233.4" y="80.2">RB1</text>
<text x="233.4" y="78.5">RB0</text>
<text x="53.3" y="87.2" transform="rotate(-90 53.3 87.2)">GND</text>
<text x="57.3" y="86.7">RB8</text>
<text x="57.3" y="88.4">RB9</text>
<text x="125.2" y="88.4">RD9</text>
<text x="125.2" y="86.7">RD10</text>
<text x="125.2" y="85">RD11</text>
<text x="156.6" y="86.7">GND</text>
<text x="193" y="85.7">RE3</text>
<text x="193" y="89.1">RE5</text>
<text x="193" y="87.4">RE4</text>
<text x="233.4" y="89">RG8</text>
<text x="233.4" y="87.2">RG9</text>
<text x="233.4" y="85.5">RB4</text>
<text x="53.3" y="95.9" transform="rotate(-90 53.3 95.9)">GND</text>
<text x="57.3" y="90.2">RB10</text>
<text x="57.3" y="91.9">RB11</text>
<text x="125.2" y="93.5">OSC2</text>
<text x="125.2" y="95.2">OSC1</text>
<text x="125.2" y="90.2">RD8</text>
<text x="144.3" y="93.6" transform="rotate(-90 144.3 93.6)">GND</text>
<text x="160.1" y="94.7">Q1</text>
<text x="187" y="94.4">GND</text>
<text x="193" y="92.6">RE7</text>
<text x="193" y="90.9">RE6</text>
<text x="233.4" y="92.6">RG6</text>
<text x="233.4" y="90.7">RG7</text>
<text x="240.7" y="94.2">GND</text>
<text x="49.6" y="96.1" transform="rotate(-90 49.6 96.1)">3.3V</text>
<text x="57.3" y="98.9">RB13</text>
<text x="57.3" y="100.6">RB14</text>
<text x="57.3" y="97.1">RB12</text>
<text x="125.2" y="98.7">D+</text>
<text x="125.2" y="100.5">D-</text>
<text x="144.5" y="100" transform="rotate(-90 144.5 100)">3.3V</text>
<text x="149.8" y="98.6">12pF</text>
<text x="156.8" y="98.6">12pF</text>
<text x="160" y="97.1">8MHz</text>
<text x="203.5" y="97.2">J2</text>
<text x="57.3" y="102.4">RB15</text>
<text x="57.3" y="104.1">RF4</text>
<text x="57.3" y="105.8">RF5</text>
<text x="125.2" y="103.9">VBUS</text>
<text x="125.2" y="105.7">USBID</text>
<text x="133.1" y="104.8">R9</text>
<text x="150.6" y="102.1">C14</text>
<text x="156.6" y="107.6">GND</text>
<text x="157.6" y="102.1">C15</text>
<text x="173.3" y="106.9">3.3V</text>
<text x="133" y="108.1">10K</text>
<text x="144.5" y="108.8" transform="rotate(-90 144.5 108.8)">3.3V3.3V</text>
<text x="75.7" y="117.3">3.3V</text>
<text x="172.9" y="115.1" transform="rotate(-90 172.9 115.1)">10K</text>
<text x="176.2" y="114.2" transform="rotate(-90 176.2 114.2)">R1</text>
<text x="246.4" y="119.1">3.3V</text>
<text x="72.3" y="124.7">C8</text>
<text x="77.5" y="124.7">C9</text>
<text x="82.7" y="124.7">C10</text>
<text x="99.1" y="124.7">RE5</text>
<text x="106.3" y="122.3">GREEN</text>
<text x="108.2" y="123.8">LED2</text>
<text x="117.4" y="124">R8</text>
<text x="165.3" y="125">RG8</text>
<text x="165.3" y="123.3">RG9</text>
<text x="72.2" y="128.2">0.1uF 0.1uF 0.1uF</text>
<text x="117.3" y="127.3">330</text>
<text x="125.2" y="130.2">GND</text>
<text x="165.2" y="126.7">3.3V</text>
<text x="165.3" y="128.5">RG6</text>
<text x="165.3" y="132">RG7</text>
<text x="234.9" y="127.6">PROGRAM</text>
<text x="246.1" y="127.2" transform="rotate(-90 246.1 127.2)">10K</text>
<text x="248.9" y="131.6">RE7</text>
<text x="249.4" y="126.3" transform="rotate(-90 249.4 126.3)">R3</text>
<text x="27.7" y="135.3">D+</text>
<text x="27.7" y="137">D-</text>
<text x="74.7" y="135.5">GND</text>
<text x="234.9" y="136.3">PTS525SM10SMTR LFS</text>
<text x="27.7" y="138.8">VBUS</text>
<text x="27.7" y="140.5">USBID</text>
<text x="246.4" y="138.2">3.3V</text>
<text x="177.5" y="147.6">GND</text>
<text x="234.9" y="146.8">RESET</text>
<text x="246.1" y="146.4" transform="rotate(-90 246.1 146.4)">10K</text>
<text x="249.4" y="146.5" transform="rotate(-90 249.4 146.5)">R10</text>
<text x="20.7" y="154.6">VBUS</text>
<text x="29.4" y="154.3">D1</text>
<text x="39.9" y="154.6">GND</text>
<text x="60.1" y="152.2">Vout</text>
<text x="67.7" y="155.9">MCP1702T-3302E/MB</text>
<text x="67.7" y="154.2">IC2</text>
<text x="94.9" y="153.9">3.3V</text>
<text x="234.9" y="155.5">PTS525SM10SMTR LFS</text>
<text x="248.9" y="150.6">MCLR</text>
<text x="20.7" y="161.6">VIN</text>
<text x="29.4" y="156.2">B0540WS-7</text>
<text x="29.4" y="161.2">D2</text>
<text x="36.4" y="157.7">VOUT</text>
<text x="82.9" y="157.9">3.3V</text>
<text x="226.2" y="159.8">GND</text>
<text x="29.4" y="163.2">B0540WS-7</text>
<text x="40.9" y="166.5">1uF</text>
<text x="40.9" y="163.1">C3</text>
<text x="94.6" y="165.9" transform="rotate(-90 94.6 165.9)">R11</text>
<text x="97.8" y="165.9" transform="rotate(-90 97.8 165.9)">330</text>
<text x="84.4" y="173.5">10uF</text>
<text x="84.5" y="170">C13</text>
<text x="98" y="173.4" transform="rotate(-90 98 173.4)">LED1</text>
<text x="99.5" y="173.4" transform="rotate(-90 99.5 173.4)">RED</text>
<text x="38.1" y="179">GND</text>
<text x="71.2" y="179">GND</text>
<text x="81.7" y="179">GND</text>
<text x="93.9" y="179">GND</text>
</g>
<g font-size="1.6" fill="#808080">
<text x="199.4" y="46.4">1</text>
<text x="229.5" y="46.4">28</text>
<text x="65.3" y="49.9">1</text>
<text x="65.3" y="51.6">2</text>
<text x="65.3" y="53.4">3</text>
<text x="69.3" y="50.6">PMD5/RE5</text>
<text x="69.3" y="52.4">PMD6/RE6</text>
<text x="109.2" y="52.4">PMD3/RE3</text>
<text x="109.2" y="50.6">PMD4/RE4</text>
<text x="119.8" y="53.4">62</text>
<text x="119.8" y="51.6">63</text>
<text x="119.8" y="49.9">64</text>
<text x="199.4" y="48.1">2</text>
<text x="199.4" y="49.9">3</text>
<text x="199.4" y="51.6">4</text>
<text x="199.4" y="53.4">5</text>
<text x="229.5" y="53.4">24</text>
<text x="229.5" y="51.6">25</text>
<text x="229.5" y="49.9">26</text>
<text x="229.5" y="48.1">27</text>
<text x="65.3" y="55.1">4</text>
<text x="65.3" y="56.8">5</text>
<text x="65.3" y="58.6">6</text>
<text x="69.3" y="54.1">PMD7/RE7</text>
<text x="69.3" y="55.9">SCK2/PMA5/CN8/RG6</text>
<text x="69.3" y="57.6">SDI2/PMA4/CN9/RG7</text>
<text x="69.3" y="59.3">SDO2/PMA3/CN10/RG8</text>
<text x="109.2" y="57.6">PMD0/RE0</text>
<text x="109.2" y="55.9">PMD1/RE1</text>
<text x="109.2" y="54.1">PMD2/RE2</text>
<text x="113.8" y="59.3">RF1</text>
<text x="119.8" y="58.6">59</text>
<text x="119.8" y="56.8">60</text>
<text x="119.8" y="55.1">61</text>
<text x="199.4" y="55.1">6</text>
<text x="199.4" y="56.8">7</text>
<text x="199.4" y="58.6">8</text>
<text x="229.5" y="58.6">21</text>
<text x="229.5" y="56.8">22</text>
<text x="229.5" y="55.1">23</text>
<text x="64.5" y="65.5">10</text>
<text x="65.3" y="60.3">7</text>
<text x="65.3" y="62.1">8</text>
<text x="65.3" y="63.8">9</text>
<text x="69.3" y="61.1">MCLR</text>
<text x="69.3" y="62.8">SS2/PMA2/CN11/RG9</text>
<text x="69.3" y="64.6">VSS</text>
<text x="106.7" y="64.6">VCAP/VCORE</text>
<text x="112.3" y="62.8">VREG</text>
<text x="113.8" y="61.1">RF0</text>
<text x="119.8" y="65.5">55</text>
<text x="119.8" y="63.8">56</text>
<text x="119.8" y="62.1">57</text>
<text x="119.8" y="60.3">58</text>
<text x="198.6" y="62.1">10</text>
<text x="198.6" y="65.5">12</text>
<text x="198.7" y="63.8">11</text>
<text x="199.4" y="60.3">9</text>
<text x="229.5" y="65.5">17</text>
<text x="229.5" y="63.8">18</text>
<text x="229.5" y="62.1">19</text>
<text x="229.5" y="60.3">20</text>
<text x="64.5" y="69">12</text>
<text x="64.5" y="70.8">13</text>
<text x="64.6" y="67.3">11</text>
<text x="69.3" y="66.3">VDD</text>
<text x="69.3" y="68.1">AN5/C1IN+/VBUSON/CN7/RB5</text>
<text x="69.3" y="69.8">AN4/C1IN-/CN6/RB4</text>
<text x="69.3" y="71.5">AN3/C2IN+/CN5/RB3</text>
<text x="97.9" y="71.5">OC5/IC5/PMWR/CN13/RD4</text>
<text x="104.6" y="69.8">PMRD/CN14/RD5</text>
<text x="109.4" y="68">CN15/RD6</text>
<text x="109.4" y="66.3">CN16/RD7</text>
<text x="119.8" y="70.8">52</text>
<text x="119.8" y="69">53</text>
<text x="119.8" y="67.3">54</text>
<text x="198.6" y="67.3">13</text>
<text x="198.6" y="69">14</text>
<text x="198.6" y="70.8">15</text>
<text x="229.5" y="70.8">14</text>
<text x="229.5" y="69">15</text>
<text x="229.5" y="67.3">16</text>
<text x="64.5" y="72.5">14</text>
<text x="64.5" y="74.3">15</text>
<text x="64.5" y="76">16</text>
<text x="69.3" y="73.3">AN2/C2IN-/CN4/RB2</text>
<text x="69.3" y="75">PGEC1/AN1/VREF-/CVREF-/CN3/RB1</text>
<text x="69.3" y="76.8">PGED1/AN0/VREF+/CVREF+/PMA6/CN2/RB0</text>
<text x="104.8" y="76.8">U1RTS/OC2/RD1</text>
<text x="105.7" y="75">U1RX/OC3/RD2</text>
<text x="105.9" y="73.3">U1TX/OC4/RD3</text>
<text x="119.8" y="76">49</text>
<text x="119.8" y="74.3">50</text>
<text x="119.8" y="72.5">51</text>
<text x="198.6" y="72.5">16</text>
<text x="198.6" y="74.3">17</text>
<text x="198.6" y="76">18</text>
<text x="198.6" y="77.7">19</text>
<text x="229.5" y="77.7">10</text>
<text x="229.5" y="76">11</text>
<text x="229.5" y="74.3">12</text>
<text x="229.5" y="72.5">13</text>
<text x="64.5" y="79.5">17</text>
<text x="64.5" y="81.2">18</text>
<text x="64.5" y="83">19</text>
<text x="69.3" y="80.2">PGEC2/AN6/OCFA/RB6</text>
<text x="69.3" y="82">PGED2/AN7/RB7</text>
<text x="69.3" y="83.7">AVDD</text>
<text x="99.2" y="80.2">SOSCO/T1CK/CN0/RC14</text>
<text x="104.3" y="82">SOSCI/CN1/RC13</text>
<text x="106.4" y="83.7">OC1/INT0/RD0</text>
<text x="119.8" y="83">46</text>
<text x="119.8" y="81.2">47</text>
<text x="119.8" y="79.5">48</text>
<text x="198.6" y="79.5">20</text>
<text x="198.6" y="81.2">21</text>
<text x="198.6" y="83">22</text>
<text x="229.5" y="83">7</text>
<text x="229.5" y="81.2">8</text>
<text x="229.5" y="79.5">9</text>
<text x="64.5" y="84.7">20</text>
<text x="64.5" y="86.4">21</text>
<text x="64.5" y="88.2">22</text>
<text x="64.5" y="89.9">23</text>
<text x="69.3" y="85.5">AVSS</text>
<text x="69.3" y="87.2">AN8/U2CTS/C1OUT/RB8</text>
<text x="69.3" y="89">AN9/C2OUT/PMA7/RB9</text>
<text x="91.3" y="87.2">SCL1/IC3/PMCS2/PMA15/INT3/RD10</text>
<text x="95.6" y="85.5">IC4/PMCS1/PMA14/INT4/RD11</text>
<text x="97.5" y="88.9">U1CTS/SDA1/IC2/INT2/RD9</text>
<text x="119.8" y="89.9">42</text>
<text x="119.8" y="88.2">43</text>
<text x="119.8" y="86.4">44</text>
<text x="119.8" y="84.7">45</text>
<text x="198.6" y="84.7">23</text>
<text x="198.6" y="86.4">24</text>
<text x="198.6" y="88.2">25</text>
<text x="198.6" y="89.9">26</text>
<text x="229.5" y="89.9">3</text>
<text x="229.5" y="88.2">4</text>
<text x="229.5" y="86.4">5</text>
<text x="229.5" y="84.7">6</text>
<text x="64.5" y="91.7">24</text>
<text x="64.5" y="93.4">25</text>
<text x="64.5" y="95.2">26</text>
<text x="69.3" y="90.7">TMS/AN10/CVREFOUT/PMA13/RB10</text>
<text x="69.3" y="92.4">TDO/AN11/PMA12/RB11</text>
<text x="69.3" y="94.2">VSS</text>
<text x="69.3" y="95.9">VDD</text>
<text x="102.5" y="90.7">RTCC/IC1/INT1/RD8</text>
<text x="103.8" y="94.2">OSC2/CLKO/RC15</text>
<text x="104.5" y="95.9">OSC1/CLKI/RC12</text>
<text x="113.6" y="92.4">VSS</text>
<text x="119.8" y="95.2">39</text>
<text x="119.8" y="93.4">40</text>
<text x="119.8" y="91.7">41</text>
<text x="198.6" y="91.7">27</text>
<text x="198.6" y="93.4">28</text>
<text x="229.5" y="93.4">1</text>
<text x="229.5" y="91.7">2</text>
<text x="64.5" y="96.9">27</text>
<text x="64.5" y="98.6">28</text>
<text x="64.5" y="100.4">29</text>
<text x="69.3" y="97.7">TCK/AN12/PMA11/RB12</text>
<text x="69.3" y="99.4">TDI/AN13/PMA10/RB13</text>
<text x="69.3" y="101.1">AN14/U2RTS/PMALH/PMA1/RB14</text>
<text x="111.2" y="99.4">D+/RG2</text>
<text x="111.6" y="101.1">D-/RG3</text>
<text x="113.4" y="97.7">VDD</text>
<text x="119.8" y="100.4">36</text>
<text x="119.8" y="98.6">37</text>
<text x="119.8" y="96.9">38</text>
<text x="64.5" y="102.1">30</text>
<text x="64.5" y="103.9">31</text>
<text x="64.5" y="105.6">32</text>
<text x="69.3" y="102.9">AN15/OCFB/PMALL/PMA0/CN12/RB15</text>
<text x="69.3" y="104.6">SDA2/U2RX/PMA9/CN17/RF4</text>
<text x="69.3" y="106.4">SCL2/U2TX/PMA8/CN18/RF5</text>
<text x="108.7" y="106.4">USBID/RF3</text>
<text x="112.5" y="104.6">VBUS</text>
<text x="112.5" y="102.9">VUSB</text>
<text x="119.8" y="105.6">33</text>
<text x="119.8" y="103.9">34</text>
<text x="119.8" y="102.1">35</text>
<text x="183.7" y="121.3">1</text>
<text x="183.7" y="123">2</text>
<text x="183.7" y="124.8">3</text>
<text x="187.8" y="122">NC</text>
<text x="187.8" y="123.8">CS</text>
<text x="187.8" y="125.5">DI</text>
<text x="183.7" y="126.5">4</text>
<text x="183.7" y="128.2">5</text>
<text x="183.7" y="130">6</text>
<text x="183.7" y="131.7">7</text>
<text x="187.8" y="127.3">VDD</text>
<text x="187.8" y="129">CLK</text>
<text x="187.8" y="130.8">GND</text>
<text x="233.9" y="131.7">1</text>
<text x="238.6" y="131.7">3</text>
<text x="38.1" y="135.2">D+</text>
<text x="38.4" y="137">D-</text>
<text x="180.4" y="137">GND2</text>
<text x="180.4" y="135.2">GND1</text>
<text x="183.7" y="133.5">8</text>
<text x="187.8" y="132.5">DO</text>
<text x="187.8" y="134.2">RSV</text>
<text x="187.8" y="137.7">SHIELD2</text>
<text x="187.8" y="136">SHIELD1</text>
<text x="233.9" y="133.5">2</text>
<text x="238.6" y="133.5">4</text>
<text x="35.9" y="138.7">VBUS</text>
<text x="36.6" y="142.2">GND</text>
<text x="38.5" y="140.4">ID</text>
<text x="180.4" y="138.7">GND3</text>
<text x="180.4" y="140.4">GND4</text>
<text x="187.8" y="139.5">SHIELD3</text>
<text x="187.8" y="141.2">SHIELD4</text>
<text x="41.3" y="146.4" transform="rotate(-90 41.3 146.4)">G4</text>
<text x="43.1" y="146.4" transform="rotate(-90 43.1 146.4)">G1</text>
<text x="44.8" y="146.4" transform="rotate(-90 44.8 146.4)">G2</text>
<text x="46.6" y="146.4" transform="rotate(-90 46.6 146.4)">G3</text>
<text x="233.9" y="150.9">1</text>
<text x="233.9" y="152.6">2</text>
<text x="238.6" y="150.9">3</text>
<text x="238.6" y="152.6">4</text>
<text x="66.7" y="157.9">2</text>
<text x="69.3" y="158.6">VI</text>
<text x="71.6" y="161.1">GND</text>
<text x="74.4" y="158.6">VO</text>
<text x="78.4" y="157.9">3</text>
<text x="72.7" y="162.6" transform="rotate(-90 72.7 162.6)">1</text>
</g>
<g font-size="1.4" fill="#800000">
<text x="180.9" y="185.8">OSHW</text>
<text x="181" y="187">LOGO</text>
</g>
<text font-size="1.4" fill="#808080" x="192.1" y="184">SCHMALZHAUS</text>
</svg>
